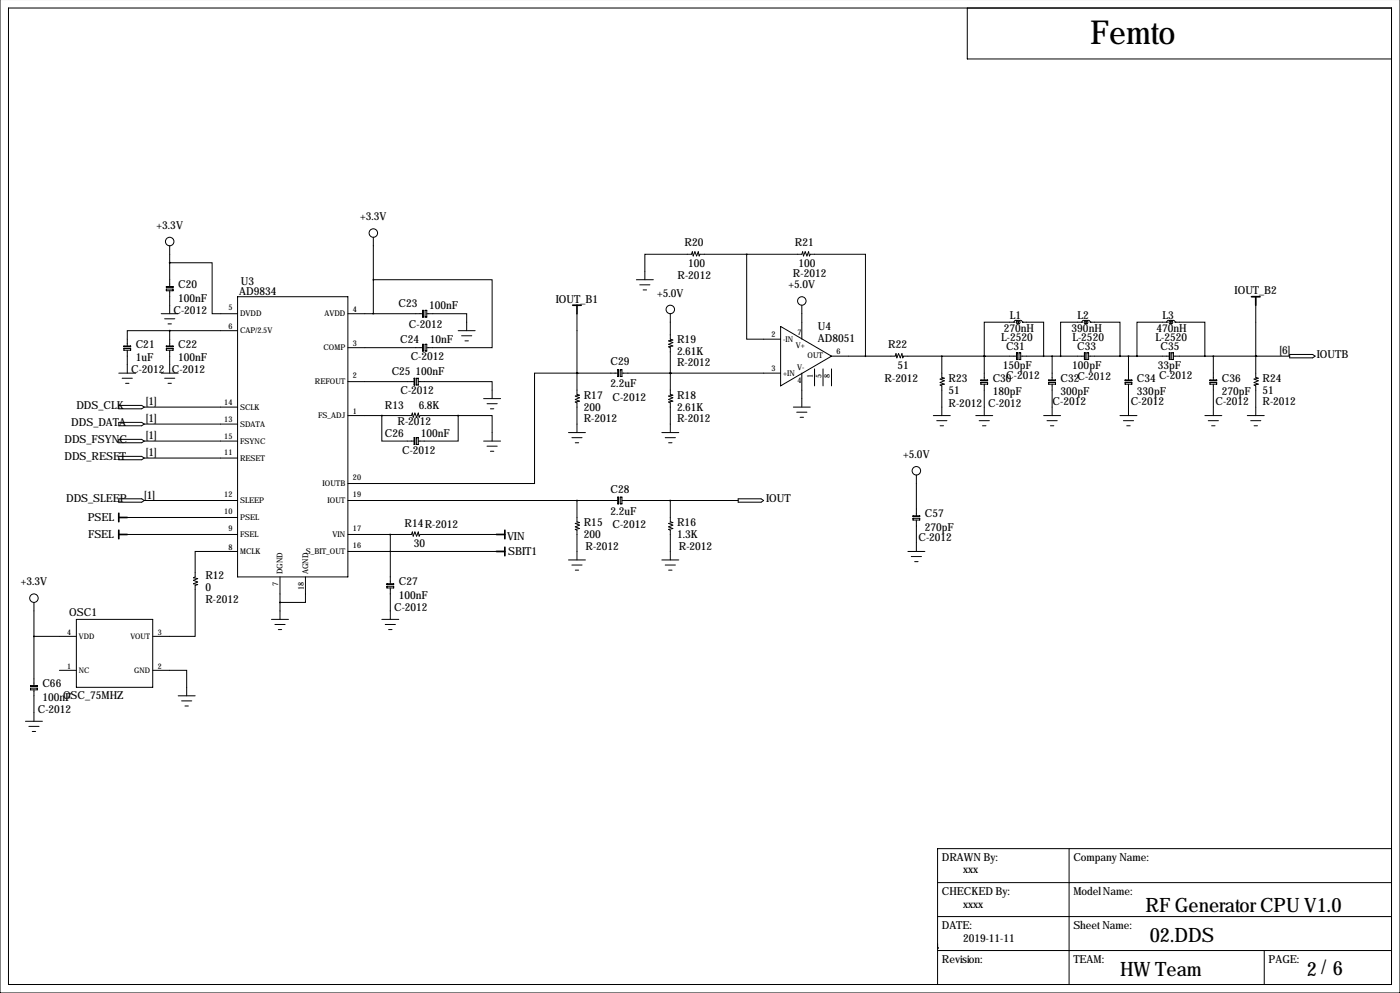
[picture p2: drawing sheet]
<svg xmlns="http://www.w3.org/2000/svg" width="419mm" height="297mm" viewBox="0 0 419 297" stroke-linecap="round" stroke-linejoin="round" font-family="sans-serif">
<g fill="none" stroke="#000" stroke-width=".3">
<path d="M0 -.1v297.1h419.1v-297.1M2.5 2.4h414.1v292.1h-414.1zM289.6 2.4v15.2h127M50.8 78.6h12.7v15.2h7.6M50.8 73.5v12.2M111.8 71v22.8M223.5 76.1v25.4h10.2M48.3 93.8h5M49.3 95.4h3M49.8 85.7h2v.3h-2zM49.8 86.5h2v.5h-2zM50.3 96.9h1"/>
<path d="M50.8 98.9h-12.7v4.6M50.8 98.9h20.3M50.8 87v6.8M50.8 98.9v4.6M71.1 88.8h33v83.8h-33zM104.1 93.8h22.4M111.8 83.7h35.5v20.3h-19.5M126.5 92.8h.2v2.1h-.2zM127.3 92.8h.5v2.1h-.5zM127.8 93.8h11.9v5.1M137.2 98.9h5M172.7 93.8v24.2l.8 .2-1.3 .3 1.3 .5-1.3 .5 1.3 .5-1.3 .3 .5 .2v8.9"/>
<path d="M190.5 83.7h5.1M191.5 85.2h3.1M192.5 86.7h1M193 83.7v-7.6h14l.3-.8 .2 1.3 .5-1.3 .5 1.3 .5-1.3 .3 1.3 .2-.5h30.5l.3-.8 .2 1.3 .5-1.3 .6 1.3 .5-1.3 .2 1.3 .3-.5h16.5v30.4M200.7 93.8v7.7l.7 .2-1.2 .3 1.2 .5-1.2 .5 1.2 .5-1.2 .2 .5 .3v14l.7 .2-1.2 .3 1.2 .5-1.2 .5 1.2 .5-1.2 .3 .5 .2v8.9M233.7 97.6l15.2 8.9-15.2 8.9zM240 91.3v10.2M303.5 96.4h.1M303.5 96.4h-8.9v10.1M303.5 96.4a.61 .61 0 0 1 .9-.5 .61 .61 0 0 1 .1 1M304.5 96.9a.56 .56 0 0 1-.1-.9 .56 .56 0 0 1 .8 0 .56 .56 0 0 1-.2 .9M306.1 96.4a.61 .61 0 0 0-.9-.5 .61 .61 0 0 0-.1 1"/>
<path d="M306.1 96.4h.1M306.1 96.4h6.3v10.1M323.8 96.4h.1M323.8 96.4h-6.3v10.1M323.9 96.4a.61 .61 0 0 1 .8-.5 .61 .61 0 0 1 .2 1M324.9 96.9a.56 .56 0 0 1-.2-.9 .56 .56 0 0 1 .9 0 .56 .56 0 0 1-.2 .9M326.4 96.4a.61 .61 0 0 0-.9-.5 .61 .61 0 0 0-.1 1M326.4 96.4h.1M326.4 96.4h8.9v10.1M349.2 96.4h.1M349.2 96.4h-8.8v10.1M349.3 96.4a.61 .61 0 0 1 .8-.5 .61 .61 0 0 1 .2 1"/>
<path d="M350.3 96.9a.56 .56 0 0 1-.2-.9 .56 .56 0 0 1 .9 0 .56 .56 0 0 1-.2 .9M351.8 96.4a.61 .61 0 0 0-.9-.5 .61 .61 0 0 0-.1 1M351.8 96.4h.1M351.8 96.4h8.9v10.1M375.9 91.3v21.6l.8 .2-1.3 .3 1.3 .5-1.3 .5 1.3 .5-1.3 .3 .5 .2v8.9M35.6 111.6h5M36.6 113.1h3M37.1 103.5h2v.2h-2zM37.1 104.3h2v.5h-2zM37.6 114.7h1M38.1 104.8v6.8M48.3 111.6h5"/>
<path d="M49.3 113.1h3M49.8 103.5h2v.2h-2zM49.8 104.3h2v.5h-2zM50.3 114.7h1M50.8 104.8v6.8M104.1 104h22.4M104.1 114.2h19.9M124 113.1h.2v2.1h-.2zM124.7 113.1h.5v2.1h-.5zM125.2 114.2h22.1v5M126.5 103h.2v2h-.2zM127.3 103h.5v2h-.5z"/>
<path d="M138.2 100.4h3M139.2 102h1M144.8 119.2h5.1M172.7 111.6h.1M172.7 111.6h-12.7v33h-55.9M172.7 111.6h12.2M184.9 110.6h.3v2h-.3zM185.7 110.6h.5v2h-.5zM186.2 111.6h47.5M200.7 111.6h.1M240 111.6v10.2M243.8 110.3v5.1"/>
<path d="M246.4 110.3v5.1M248.9 106.5h19.1l.2-.7 .3 1.2 .5-1.2 .5 1.2 .5-1.2 .3 1.2 .2-.5h33.8M248.9 110.3v5.1M281.9 106.5v6.4l.8 .2-1.3 .3 1.3 .5-1.3 .5 1.3 .5-1.3 .3 .5 .2v8.9M293.6 113.7h2.1v.2h-2.1zM293.6 114.4h2.1v.5h-2.1zM294.6 106.5h.1M294.6 106.5v7.2M294.6 114.9v9.4M304.3 105.5h.2v2.1h-.2zM305.1 105.5h.5v2.1h-.5zM305.6 106.5h19"/>
<path d="M313.9 113.7h2.1v.2h-2.1zM313.9 114.4h2.1v.5h-2.1zM315 106.5v7.2M315 114.9v9.4M324.6 105.5h.3v2.1h-.3zM325.4 105.5h.5v2.1h-.5zM325.9 106.5h24.1M336.8 113.7h2v.2h-2zM336.8 114.4h2v.5h-2zM337.8 106.5v7.2M337.8 114.9v9.4M350 105.5h.3v2.1h-.3z"/>
<path d="M350.8 105.5h.5v2.1h-.5zM351.3 106.5h34.8M362.2 113.7h2v.2h-2zM362.2 114.4h2v.5h-2zM363.2 106.5v7.2M363.2 114.9v9.4M375.9 106.5h.1M386.1 106h6.8l.8 .5-.8 .5h-6.8zM35.6 121.3h6.8l.8 .5-.8 .5h-6.8zM35.6 126.4h6.8l.8 .5-.8 .5h-6.8zM35.6 131.4h6.8l.8 .5-.8 .5h-6.8zM35.6 136.5h6.8l.8 .5-.8 .5h-6.8z"/>
<path d="M43.2 137h27.9M43.2 131.9h27.9M43.2 121.8h27.9M43.2 126.9h27.9M104.1 124.3h19.1l.2-.7 .3 1.2 .5-1.2 .5 1.2 .5-1.2 .3 1.2 .2-.5h11.5M114.3 124.3v7.6h9.7M124 130.9h.2v2.1h-.2zM124.7 130.9h.5v2.1h-.5zM137.2 124.3v7.6h-12M137.2 124.3h10.1v7.6M144.8 131.9h5.1M145.8 133.5h3"/>
<path d="M145.8 120.8h3M146.8 135h1M146.8 122.3h1M170.2 129.4h5.1M171.2 130.9h3M172.2 132.4h1M198.1 129.4h5.1M199.1 130.9h3.1M200.2 132.4h1M237.5 121.8h5.1M238.5 123.3h3.1M239.5 124.8h1"/>
<path d="M279.4 124.3h5.1M280.4 125.8h3.1M281.4 127.4h1M292.1 124.3h5.1M293.1 125.8h3.1M294.1 127.4h1M312.4 124.3h5.1M313.4 125.8h3.1M314.5 127.4h1M335.3 124.3h5.1M336.3 125.8h3M337.3 127.4h1"/>
<path d="M360.7 124.3h5.1M361.7 125.8h3M362.7 127.4h1M373.4 124.3h5.1M374.4 125.8h3M375.4 127.4h1M35.6 149.2h6.8l.8 .5-.8 .5h-6.8zM38.1 159.9h33M38.1 154.8h33M43.2 149.7h27.9M104.1 159.9h19.1l.2-.8 .3 1.3 .5-1.3 .5 1.3 .5-1.3 .3 1.3 .2-.5h22.9M104.1 149.7h80.8"/>
<path d="M116.8 159.9v14.7M172.7 149.7v6.4l.8 .2-1.3 .3 1.3 .5-1.3 .5 1.3 .5-1.3 .3 .5 .2v8.9M184.9 148.7h.3v2h-.3zM185.7 148.7h.5v2h-.5zM186.2 149.7h34.8M200.7 149.7v6.4l.7 .2-1.2 .3 1.2 .5-1.2 .5 1.2 .5-1.2 .3 .5 .2v8.9M221 149.2h6.8l.8 .5-.8 .5h-6.8zM273.3 154.3h2v.2h-2zM273.3 155.1h2v.5h-2zM274.3 142.1v12.2M274.3 155.6v9.4M71.1 165h-12.7v7.6l-.5 .2 1.3 .3-1.3 .5 1.3 .5-1.3 .5 1.3 .3-.8 .2v15.3h-12.7"/>
<path d="M83.8 172.6v12.7M91.4 172.6v7.6h-7.6M104.1 165h44.5M115.8 174.6h2.1v.3h-2.1zM115.8 175.4h2.1v.5h-2.1zM116.8 175.9v9.4M170.2 167.5h5.1M171.2 169h3M172.2 170.5h1M198.1 167.5h5.1M199.1 169h3.1M200.2 170.5h1"/>
<path d="M271.8 165h5.1M272.8 166.5h3M273.8 168h1M10.2 180.2v10.2M10.2 190.4h12.7M10.2 190.4v14.7M22.9 185.3h22.8v20.3h-22.8zM81.3 185.3h5.1M82.3 186.8h3M83.3 188.3h1M114.3 185.3h5.1M115.3 186.8h3.1"/>
<path d="M116.3 188.3h1M7.6 215.8h5.1M8.6 217.3h3.1M9.1 205.1h2.1v.2h-2.1zM9.1 205.9h2.1v.5h-2.1zM9.7 218.8h1M10.2 206.4v9.4M17.8 200.5h5.1M45.7 200.5h10.2v7.6M53.3 208.1h5.1M54.4 209.7h3M55.4 211.2h1"/>
<path d="M320 253.9v40.6M416.6 253.9h-135.9v40.6M280.7 274.2h135.9M280.7 264h135.9M280.7 283.6h.1M280.7 284.3h135.9M378.5 284.3v10.2"/>
<circle cx="50.8" cy="72.2" r="1.27"/>
<circle cx="111.8" cy="69.7" r="1.27"/>
<circle cx="200.7" cy="92.6" r="1.27"/>
<circle cx="240" cy="90" r="1.27"/>
<circle cx="274.3" cy="140.8" r="1.27"/>
<circle cx="10.2" cy="178.9" r="1.27"/>
</g>
<path d="M171.4 91.3h2.6M172.7 91.3v2.5M374.6 88.8h2.6M375.9 88.8v2.5M35.6 159.9h2.5M35.6 153.5v2.6M35.6 158.6v2.5M35.6 154.8h2.5M148.6 159.9h2.5M151.1 158.6v2.5M148.6 165h2.5M151.1 163.7v2.5" fill="none" stroke="#000" stroke-width=".51"/>
<path d="M137.1 124.3a.05 .05 0 0 0 .1 0 .05 .05 0 0 0-.1 0zM111.7 93.8a.05 .05 0 0 0 .1 0 .05 .05 0 0 0-.1 0zM111.7 83.7a.05 .05 0 0 0 .1 0 .05 .05 0 0 0-.1 0zM116.8 159.9a.05 .05 0 0 0 .1 0 .05 .05 0 0 0-.1 0zM200.6 149.7a.05 .05 0 0 0 .1 0 .05 .05 0 0 0-.1 0zM200.6 111.6a.05 .05 0 0 0 .1 0 .05 .05 0 0 0-.1 0zM200.6 111.6a.05 .05 0 0 0 .1 0 .05 .05 0 0 0-.1 0zM281.9 106.5a.05 .05 0 0 0 .1 0 .05 .05 0 0 0-.1 0zM294.6 106.5a.05 .05 0 0 0 .1 0 .05 .05 0 0 0-.1 0zM314.9 106.5a.05 .05 0 0 0 .1 0 .05 .05 0 0 0-.1 0zM294.6 106.5a.05 .05 0 0 0 .1 0 .05 .05 0 0 0-.1 0zM340.3 106.5a.05 .05 0 0 0 .1 0 .05 .05 0 0 0-.1 0zM10.1 190.4a.05 .05 0 0 0 .1 0 .05 .05 0 0 0-.1 0z" fill="#000" stroke="#000" stroke-width=".51"/>
<text font-size="9.9" x="326.4" y="13.1">Femto</text>
<g font-size="5.9">
<text x="342.9" y="272.9">RF Generator CPU V1.0</text>
<text x="344.2" y="281.8">02.DDS</text>
<text x="335.3" y="292">HW Team</text>
<text x="391.2" y="292">2/6</text>
</g>
<g font-size="3.3">
<text x="107.8" y="65.9">+3.3V</text>
<text x="46.8" y="68.4">+3.3V</text>
<text x="204.9" y="73.7">R20</text>
<text x="237.9" y="73.7">R21</text>
<text x="202.8" y="83.3">R-2012</text>
<text x="206" y="79.8">100</text>
<text x="237.4" y="82.8">R-2012</text>
<text x="239" y="79.8">100</text>
<text x="53.3" y="86.2">C20</text>
<text x="71.6" y="88.3">AD9834</text>
<text x="72.1" y="85.2">U3</text>
<text x="196.7" y="88.8">+5.0V</text>
<text x="236.1" y="86.2">+5.0V</text>
<text x="369.6" y="88">IOUT_B2</text>
<text x="52" y="93.8">C-2012</text>
<text x="53.3" y="90.3">100nF</text>
<text x="119.3" y="92">C23</text>
<text x="128.5" y="92.5">100nF</text>
<text x="166.4" y="90.5">IOUT_B1</text>
<text x="302.3" y="95.4">L1</text>
<text x="322.6" y="95.4">L2</text>
<text x="348" y="95.4">L3</text>
<text x="122.4" y="98.1">C-2012</text>
<text x="244.9" y="98.7">U4</text>
<text x="299.7" y="102">L-2520</text>
<text x="300.5" y="99.2">270nH</text>
<text x="320.8" y="99.2">390nH</text>
<text x="321.1" y="102">L-2520</text>
<text x="345.9" y="102">L-2520</text>
<text x="346.2" y="99.2">470nH</text>
<text x="40.6" y="104">C21</text>
<text x="53.3" y="104">C22</text>
<text x="119.8" y="102.6">C24</text>
<text x="122.9" y="107.7">C-2012</text>
<text x="128.6" y="102.6">10nF</text>
<text x="202.7" y="102.7">R19</text>
<text x="202.7" y="106.3">2.61K</text>
<text x="244.9" y="102.2">AD8051</text>
<text x="265.9" y="104.2">R22</text>
<text x="301.2" y="104.7">C31</text>
<text x="322.5" y="104.7">C33</text>
<text x="347.4" y="104.7">C35</text>
<text x="383" y="106">[6]</text>
<text x="394.2" y="107">IOUTB</text>
<text x="39.3" y="111.6">C-2012 C-2012</text>
<text x="40.6" y="108.1">1uF</text>
<text x="53.3" y="108.1">100nF</text>
<text x="117.3" y="112.3">C25</text>
<text x="124.4" y="112.3">100nF</text>
<text x="182.8" y="109.2">C29</text>
<text x="202.7" y="109.6">R-2012</text>
<text x="268.6" y="110.3">51</text>
<text x="300.2" y="110.3">150pF</text>
<text x="301.2" y="113.3">C-2012</text>
<text x="321" y="110.3">100pF</text>
<text x="346.6" y="110.3">33pF</text>
<text x="347" y="113.3">C-2012</text>
<text x="119.9" y="117.9">C-2012</text>
<text x="174.8" y="119.2">R17</text>
<text x="182.8" y="115.8">2.2uF</text>
<text x="183.4" y="119.9">C-2012</text>
<text x="202.7" y="119.2">R18</text>
<text x="264.8" y="114.3">R-2012</text>
<text x="284" y="114.2">R23</text>
<text x="284" y="117.7">51</text>
<text x="297.2" y="114.2">C30</text>
<text x="297.2" y="118.2">180pF</text>
<text x="317.5" y="114.2">C32C-2012</text>
<text x="317.5" y="118.2">300pF</text>
<text x="340.4" y="114.2">C34</text>
<text x="340.4" y="118.2">330pF</text>
<text x="365.8" y="114.2">C36</text>
<text x="365.8" y="118.2">270pF</text>
<text x="378" y="114.2">R24</text>
<text x="378" y="117.7">51</text>
<text x="22.9" y="122.3">DDS_CLK</text>
<text x="43.7" y="121.3">[1]</text>
<text x="115.2" y="122.5">R13</text>
<text x="125.3" y="122.5">6.8K</text>
<text x="174.8" y="122.8">200</text>
<text x="202.7" y="122.8">2.61K</text>
<text x="284" y="121.8">R-2012 C-2012</text>
<text x="315.1" y="121.3">C-2012</text>
<text x="338.5" y="121.3">C-2012</text>
<text x="363.9" y="121.3">C-2012</text>
<text x="378" y="121.3">R-2012</text>
<text x="21.3" y="127.4">DDS_DATA</text>
<text x="43.7" y="126.4">[1]</text>
<text x="43.7" y="131.4">[1]</text>
<text x="115.2" y="130.6">C26</text>
<text x="119" y="127">R-2012</text>
<text x="125.9" y="130.6">100nF</text>
<text x="174.8" y="126.4">R-2012</text>
<text x="202.7" y="126.4">R-2012</text>
<text x="19.3" y="132.4">DDS_FSYNC</text>
<text x="19.3" y="137.5">DDS_RESET</text>
<text x="43.7" y="136.5">[1]</text>
<text x="120.4" y="135.7">C-2012</text>
<text x="270.4" y="137">+5.0V</text>
<text x="43.2" y="149.2">[1]</text>
<text x="182.8" y="147.3">C28</text>
<text x="19.8" y="150.2">DDS_SLEEP</text>
<text x="26.3" y="156">PSEL</text>
<text x="182.8" y="153.9">2.2uF</text>
<text x="229.4" y="150.2">IOUT</text>
<text x="276.9" y="154.8">C57</text>
<text x="26.4" y="161.1">FSEL</text>
<text x="121.1" y="157.5">R14R-2012</text>
<text x="151.8" y="161.4">VIN</text>
<text x="174.8" y="157.3">R15</text>
<text x="174.8" y="160.9">200</text>
<text x="183.4" y="158">C-2012</text>
<text x="202.7" y="157.3">R16</text>
<text x="202.7" y="160.9">1.3K</text>
<text x="275" y="161.9">C-2012</text>
<text x="276.9" y="158.9">270pF</text>
<text x="123.9" y="163.6">30</text>
<text x="152.1" y="166">SBIT1</text>
<text x="175.3" y="164.5">R-2012</text>
<text x="203.2" y="164.5">R-2012</text>
<text x="61.5" y="173.3">R12</text>
<text x="6.2" y="175.1">+3.3V</text>
<text x="61.5" y="176.8">0</text>
<text x="119.4" y="175.1">C27</text>
<text x="119.4" y="179.2">100nF</text>
<text x="20.7" y="184.3">OSC1</text>
<text x="61.5" y="180.4">R-2012</text>
<text x="118" y="182.7">C-2012</text>
<text x="12.7" y="205.6">C66</text>
<text x="12.7" y="209.7">100nF</text>
<text x="18.9" y="209.1">OSC_75MHZ</text>
<text x="11.3" y="213.2">C-2012</text>
<text x="281.9" y="257.7">DRAWN By:</text>
<text x="321.3" y="257.7">Company Name:</text>
<text x="288.3" y="261.2">xxx</text>
<text x="281.9" y="267.8">CHECKED By:</text>
<text x="321.3" y="267.8">Model Name:</text>
<text x="288.3" y="271.6">xxxx</text>
<text x="281.9" y="278">DATE:</text>
<text x="288.3" y="281.8">2019-11-11</text>
<text x="321.3" y="278">Sheet Name:</text>
<text x="281.9" y="288.1">Revision:</text>
<text x="321.3" y="288.1">TEAM:</text>
<text x="379.7" y="288.1">PAGE:</text>
</g>
<g font-size="2.4">
<text x="68.4" y="92.9">5</text>
<text x="71.9" y="94.6">DVDD</text>
<text x="97.1" y="94.6">AVDD</text>
<text x="105.7" y="93.3">4</text>
<text x="68.4" y="98.4">6</text>
<text x="71.9" y="99.7">CAP/2.5V</text>
<text x="230.9" y="101">2</text>
<text x="238.8" y="100.2">7</text>
<text x="96.9" y="104.8">COMP</text>
<text x="105.7" y="103.5">3</text>
<text x="234.4" y="102.2">-IN</text>
<text x="238.3" y="104">V+</text>
<text x="241.8" y="107.1">OUT</text>
<text x="250.4" y="106">6</text>
<text x="105.7" y="113.2">2</text>
<text x="230.9" y="111.1">3</text>
<text x="234.4" y="112.4">+IN</text>
<text x="238.6" y="110.6">V-</text>
<text x="243.3" y="113.1" transform="rotate(-90 243.3 113.1)">1</text>
<text x="245.9" y="113.1" transform="rotate(-90 245.9 113.1)">5</text>
<text x="248.4" y="113.1" transform="rotate(-90 248.4 113.1)">8</text>
<text x="94.3" y="114.9">REFOUT</text>
<text x="238.8" y="114.5">4</text>
<text x="67.1" y="121.3">14</text>
<text x="71.9" y="122.6">SCLK</text>
<text x="95.2" y="125.1">FS_ADJ</text>
<text x="105.7" y="123.8">1</text>
<text x="67.1" y="131.4">15</text>
<text x="67.1" y="126.4">13</text>
<text x="71.9" y="127.6">SDATA</text>
<text x="67.1" y="136.1">11</text>
<text x="71.9" y="137.8">RESET</text>
<text x="71.9" y="132.7">FSYNC</text>
<text x="105.7" y="143.7">20</text>
<text x="67.1" y="148.8">12</text>
<text x="96.6" y="145.4">IOUTB</text>
<text x="105.7" y="148.8">19</text>
<text x="67.1" y="153.8">10</text>
<text x="71.9" y="150.5">SLEEP</text>
<text x="71.9" y="155.6">PSEL</text>
<text x="98.1" y="150.5">IOUT</text>
<text x="68.4" y="158.9">9</text>
<text x="71.9" y="160.7">FSEL</text>
<text x="99.6" y="160.7">VIN</text>
<text x="105.7" y="158.9">17</text>
<text x="68.4" y="164.5">8</text>
<text x="71.9" y="165.7">MCLK</text>
<text x="91.6" y="165.7">S_BIT_OUT</text>
<text x="105.7" y="164">16</text>
<text x="84.6" y="171.8" transform="rotate(-90 84.6 171.8)">DGND</text>
<text x="92.2" y="171.8" transform="rotate(-90 92.2 171.8)">AGND</text>
<text x="83.3" y="175.3" transform="rotate(-90 83.3 175.3)">7</text>
<text x="90.9" y="176.5" transform="rotate(-90 90.9 176.5)">18</text>
</g>
<g font-size="2.3">
<text x="20.1" y="189.9">4</text>
<text x="23.6" y="191.1">VDD</text>
<text x="39" y="191.1">VOUT</text>
<text x="47.2" y="189.9">3</text>
<text x="20.1" y="200">1</text>
<text x="23.6" y="201.3">NC</text>
<text x="40.2" y="201.3">GND</text>
<text x="47.2" y="200">2</text>
</g>
</svg>
